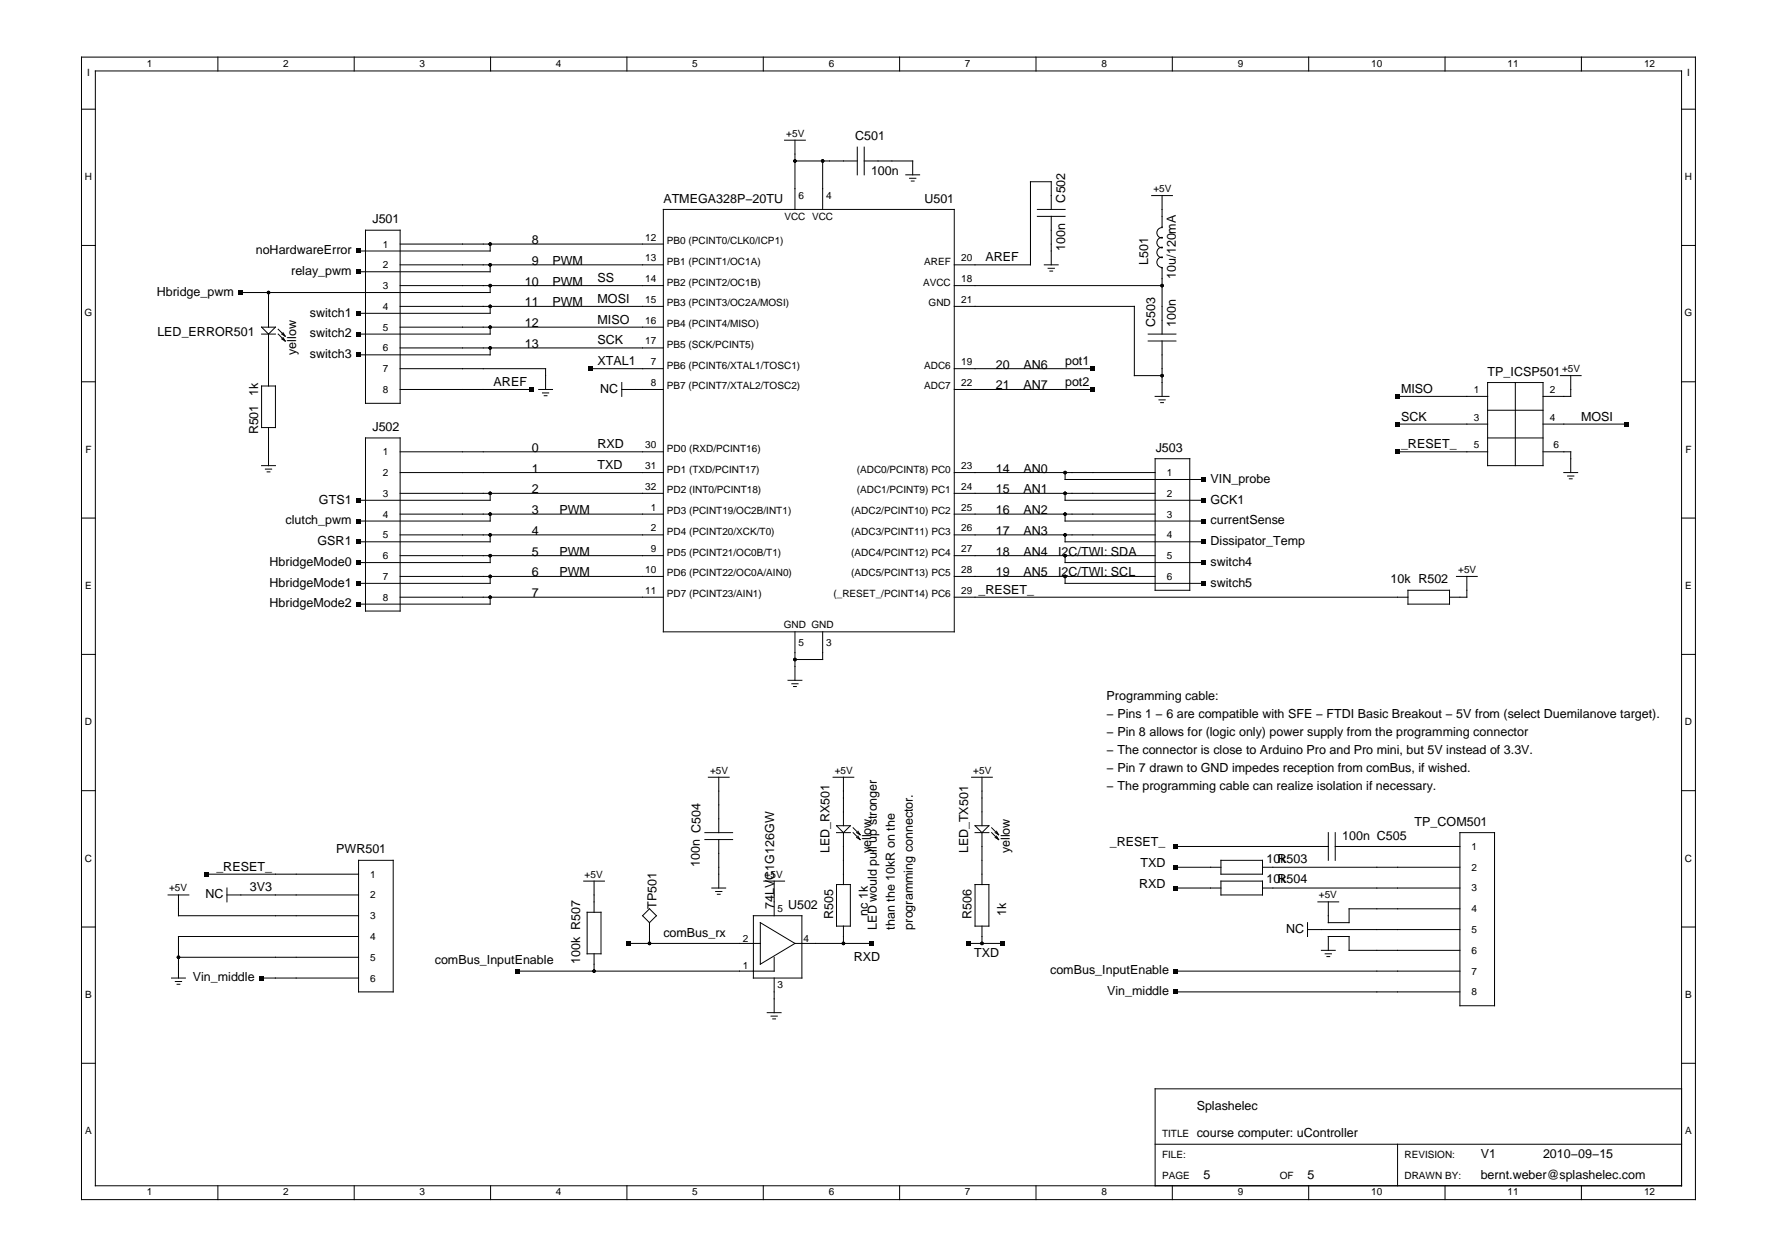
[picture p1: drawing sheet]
<svg xmlns="http://www.w3.org/2000/svg" width="297mm" height="210mm" viewBox="0 0 297 210" stroke-linecap="round" stroke-linejoin="round" font-family="sans-serif">
<g fill="none" stroke="#000" stroke-width=".17">
<path d="M13.6 9.5h269.6v191h-269.6zM13.6 18.2h2.3M15.9 11.9h265v186.3h-265zM36.4 9.5v2.4M59.2 9.5v2.4M82 9.5v2.4M104.7 9.5v2.4M127.5 9.5v2.4M150.3 9.5v2.4M173.1 9.5v2.4M195.9 9.5v2.4M218.6 9.5v2.4"/>
<path d="M241.4 9.5v2.4M264.2 9.5v2.4M280.9 18.2h2.3M61.1 38.5h5.7v28.9h-5.7zM110.8 35h48.6v70.6h-48.6zM131.1 23.4h3.4M132.8 23.4v11.6M132.8 26.9h10.4M137.4 26.9v8.1M143.2 24.6v4.6M144.4 26.9h8.1v2.3M144.4 24.6v4.6"/>
<path d="M151.3 29.2h2.3M152 29.8h1M152.2 30.3h.5M173.3 35h4.6M173.3 36.2h4.6M175.6 35v-4.6h-3.4v13.9h-12.8M175.6 36.2v8.1M192.4 32.7h3.5M194.1 32.7v5.3a.85 .85 0 0 0-.8 .9 .85 .85 0 0 0 .9 .8 .83 .83 0 0 0-.9 .8 .83 .83 0 0 0 .9 .9 .83 .83 0 0 0-.9 .8 .83 .83 0 0 0 .9 .8 .85 .85 0 0 0-.9 .8 .85 .85 0 0 0 .8 .9v11.1M13.6 41h2.3M43.7 54.7h2.3l-1.1 1.1zM43.7 55.8h2.3"/>
<path d="M44.9 48.9v5.8M44.9 55.8v8.7M46.5 55l1.1 1.2M46.5 55.8l1.1 1.2M47.1 55.8l.5 .4M47.1 56.6l.5 .4M47.3 55.6l.3 .6M47.3 56.4l.3 .6M66.8 51.2h44M66.8 44.3h44M66.8 47.7h44M66.8 40.8h44"/>
<path d="M66.8 54.7h44M66.8 58.1h44M81.9 54.7v1.1h-22M81.9 44.3v1.1h-22M81.9 40.8v1.1h-22M81.9 51.2v1.2h-22M81.9 58.1v1.2h-22M81.9 47.7v1.2h-41.7M159.4 51.2h30.1v11.6h4.6M159.4 47.7h34.7M174.5 44.3h2.3M175.1 44.8h1"/>
<path d="M175.4 45.3h.5M191.8 57h4.7M191.8 55.8h4.7M194.1 57v9.2M280.9 41h2.3M13.6 63.8h2.3M43.7 77.8h2.3M43.7 64.5h2.3v7h-2.3zM44.3 78.4h1.1M44.6 78.9h.5M44.9 71.5v6.3M61.1 73.2h5.7v28.9h-5.7z"/>
<path d="M66.8 79h44M66.8 61.6h24.3v3.5M66.8 65.1h22M66.8 75.5h44M90 65.1h2.3M90.6 65.7h1.1M90.9 66.1h.5M98.7 61.6h12.1M103.9 65.1h6.9M103.9 63.9v2.3M159.4 79h33.6M159.4 61.6h23.2"/>
<path d="M159.4 65.1h23.2M177.9 79v1.1h23.2M193 76.7h5.8v21.9h-5.8zM193 66.2h2.3M193.6 66.8h1.1M193.9 67.3h.5M233.5 75.5h15M233.5 66.2h15M233.5 70.9h15M248.5 73.2h9.3M248.5 68.6h9.3M248.5 63.9h9.3v13.9h-9.3z"/>
<path d="M253.2 63.9v13.9M257.8 75.5h4.6v3.5M257.8 70.9h13.9M260.7 62.8h3.4M261.3 79h2.3M261.9 79.6h1M262.4 62.8v3.4h-4.6M280.9 63.8h2.3M13.6 86.6h2.3M66.8 82.4h44M66.8 85.9h44M66.8 89.4h44"/>
<path d="M66.8 92.9h44M66.8 96.3h44M66.8 99.8h44M81.9 99.8v1.2h-22M81.9 85.9v1.2h-22M81.9 82.4v1.2h-22M81.9 89.4v1.1h-22M81.9 92.9v1.1h-22M81.9 96.3v1.2h-22M159.4 82.4h33.6M159.4 85.9h33.6M159.4 89.4h33.6"/>
<path d="M159.4 92.9h33.6M159.4 96.3h33.6M159.4 99.8h75.8M177.9 85.9v1.2h23.2M177.9 89.4v1.1h23.2M177.9 82.4v1.2h23.2M177.9 92.9v1.1h23.2M177.9 96.3v1.2h23.2M235.2 98.6h7v2.4h-7zM243.3 96.3h3.5M245.1 96.3v3.5h-2.9M262.2 80h.4"/>
<path d="M280.9 86.6h2.3M13.6 109.4h2.3M131.6 113.7h2.4M132.3 114.3h1M132.6 114.7h.4M132.8 105.6v8.1M137.4 105.6v4.6h-4.6M280.9 109.4h2.3M13.6 132.1h2.3M117.8 139.2h4.6M118.3 129.9h3.5M120.1 129.9v9.3"/>
<path d="M139.2 129.9h3.4M139.7 139.2h2.4M139.7 138h2.4l-1.2 1.2zM140.9 129.9v8.1M140.9 139.2v8.6M142.5 138.3l1.2 1.2M142.5 139.2l1.2 1.1M143.1 139.2l.6 .3M143.1 140l.6 .3M143.3 138.9l.4 .6M143.3 139.7l.4 .6M162.3 129.9h3.5"/>
<path d="M162.9 139.2h2.3M162.9 138h2.3l-1.1 1.2zM164.1 129.9v8.1M164.1 139.2v8.6M165.7 138.3l1.1 1.2M165.7 139.2l1.1 1.1M166.2 139.2l.6 .3M166.2 140l.6 .3M166.5 138.9l.3 .6M166.5 139.7l.3 .6M221.9 139.2v4.6M223.1 139.2v4.6"/>
<path d="M243.9 139.2h5.8v28.9h-5.8zM280.9 132.1h2.3M13.6 154.9h2.3M28.1 149.6h3.5M29.8 149.6v3.4h30.1M29.8 160h30.1M34.4 146.1h25.5M37.9 149.6h22M37.9 148.4v2.3M59.9 156.5h-30.1v7M59.9 143.8h5.8v22h-5.8zM97.5 147.3h3.5"/>
<path d="M98.1 152.5h2.3v6.9h-2.3zM99.2 147.3v5.2M99.2 159.4v2.9M105 157.7h22M107.3 153l1.2-1.1 1.2 1.1-1.2 1.2zM108.5 154.2v3.5M117.8 140.3h4.6M118.9 148.4h2.3M119.6 149h1M119.8 149.4h.5M120.1 140.3v8.1M125.9 153h8.1v10.5h-8.1z"/>
<path d="M127 154.2l5.8 3.5-5.8 3.4zM127.6 147.3h3.5M129.3 160v2.3h-42.8M129.3 147.3v5.7M132.8 157.7h12.7M139.7 147.8h2.4v7h-2.4zM140.9 154.8v2.9M161.7 157.7h5.8M162.9 147.8h2.3v7h-2.3zM164.1 154.8v2.9M196.5 141.5h25.4M196.5 144.9h7.5"/>
<path d="M196.5 148.4h7.5M204 147.3h6.9v2.3h-6.9zM204 143.8h6.9v2.3h-6.9zM210.9 144.9h33M210.9 148.4h33M218.4 155.4h25.5M218.4 154.2v2.3M220.2 150.7h3.4M220.8 158.8h2.3M221.4 159.4h1M221.7 159.9h.4M221.9 158.8v-2.3h3.5v2.3h18.5"/>
<path d="M221.9 150.7v3.5h3.5v-2.3h18.5M223.1 141.5h20.8M280.9 154.9h2.3M13.6 177.7h2.3M28.7 163.5h2.3M29.3 164h1M29.6 164.5h.4M43.7 163.5h16.2M128.2 169.2h2.3M128.8 169.8h1.1M129.1 170.3h.5M129.3 163.5v5.7"/>
<path d="M196.5 165.8h47.4M196.5 162.3h47.4M280.9 177.7h2.3M36.4 198.2v2.3M59.2 198.2v2.3M82 198.2v2.3M104.7 198.2v2.3M127.5 198.2v2.3M150.3 198.2v2.3M173.1 198.2v2.3M193 191.2h87.9M195.9 198.2v2.3"/>
<path d="M218.6 198.2v2.3M233.5 191.2v7M241.4 198.2v2.3M264.2 198.2v2.3M280.9 182h-87.9v16.2"/>
</g>
<g fill="#000">
<path d="M39.9 48.5h.7v.7h-.7zM59.6 45.1h.6v.7h-.6zM59.6 41.6h.6v.7h-.6zM59.6 52h.6v.7h-.6zM59.6 55.5h.6v.7h-.6zM59.6 59h.6v.7h-.6zM88.5 64.7h.7v.7h-.7zM98.3 61.3h.7v.7h-.7zM182.2 61.3h.7v.7h-.7zM182.2 64.7h.7v.7h-.7zM200.7 79.8h.7v.7h-.7zM233.1 65.9h.7v.7h-.7z"/>
<path d="M233.1 70.5h.7v.7h-.7zM233.1 75.2h.7v.7h-.7zM271.3 70.5h.7v.7h-.7zM59.6 86.7h.6v.7h-.6zM59.6 90.2h.6v.7h-.6zM59.6 83.3h.6v.7h-.6zM59.6 93.7h.6v.7h-.6zM59.6 97.1h.6v.7h-.6zM200.7 86.7h.7v.7h-.7zM200.7 90.2h.7v.7h-.7zM200.7 83.3h.7v.7h-.7zM200.7 93.7h.7v.7h-.7z"/>
<path d="M200.7 97.1h.7v.7h-.7zM59.6 100.6h.6v.7h-.6zM34.1 145.7h.7v.7h-.7zM104.7 157.3h.7v.7h-.7zM145.2 157.3h.7v.7h-.7zM161.4 157.3h.7v.7h-.7zM167.2 157.3h.7v.7h-.7zM196.1 141.1h.7v.7h-.7zM196.1 144.6h.7v.7h-.7zM196.1 148.1h.7v.7h-.7zM43.4 163.1h.6v.7h-.6zM86.2 161.9h.7v.7h-.7z"/>
<path d="M196.1 161.9h.7v.7h-.7zM196.1 165.4h.7v.7h-.7z"/>
<circle cx="132.8" cy="26.9" r=".29"/>
<circle cx="137.4" cy="26.9" r=".29"/>
<circle cx="44.9" cy="48.9" r=".29"/>
<circle cx="81.9" cy="51.2" r=".29"/>
<circle cx="81.9" cy="54.7" r=".29"/>
<circle cx="81.9" cy="40.8" r=".29"/>
<circle cx="81.9" cy="58.1" r=".29"/>
<circle cx="81.9" cy="47.7" r=".29"/>
<circle cx="81.9" cy="44.3" r=".29"/>
<circle cx="194.1" cy="47.7" r=".29"/>
<circle cx="177.9" cy="79" r=".29"/>
<circle cx="194.1" cy="62.8" r=".29"/>
<circle cx="81.9" cy="92.9" r=".29"/>
<circle cx="81.9" cy="96.3" r=".29"/>
<circle cx="81.9" cy="85.9" r=".29"/>
<circle cx="81.9" cy="82.4" r=".29"/>
<circle cx="81.9" cy="89.4" r=".29"/>
<circle cx="81.9" cy="99.8" r=".29"/>
<circle cx="177.9" cy="92.9" r=".29"/>
<circle cx="177.9" cy="96.3" r=".29"/>
<circle cx="177.9" cy="85.9" r=".29"/>
<circle cx="177.9" cy="82.4" r=".29"/>
<circle cx="177.9" cy="89.4" r=".29"/>
<circle cx="132.8" cy="110.2" r=".29"/>
<circle cx="29.8" cy="160" r=".29"/>
<circle cx="108.5" cy="157.7" r=".29"/>
<circle cx="140.9" cy="157.7" r=".29"/>
<circle cx="164.1" cy="157.7" r=".29"/>
<circle cx="99.2" cy="162.3" r=".29"/>
</g>
<g font-size="2.1">
<text x="142.9" y="23.4">C501</text>
<text x="145.5" y="29.2">100n</text>
<text x="110.8" y="33.8">ATMEGA328P−20TU</text>
<text x="154.4" y="33.8">U501</text>
<text x="177.9" y="33.8" transform="rotate(-90 177.9 33.8)">C502</text>
<text x="62.2" y="37.3">J501</text>
<text x="88.8" y="40.8">8</text>
<text x="177.9" y="41.9" transform="rotate(-90 177.9 41.9)">100n</text>
<text x="42.7" y="42.5">noHardwareError</text>
<text x="48.6" y="46">relay_pwm</text>
<text x="87.7" y="47.7">10</text>
<text x="88.8" y="44.3">9</text>
<text x="92.3" y="47.7">PWM</text>
<text x="92.3" y="44.3">PWM</text>
<text x="99.8" y="47.2">SS</text>
<text x="164.6" y="43.7">AREF</text>
<text x="191.8" y="44.3" transform="rotate(-90 191.8 44.3)">L501</text>
<text x="196.5" y="46.6" transform="rotate(-90 196.5 46.6)">10u/120mA</text>
<text x="26.2" y="49.4">Hbridge_pwm</text>
<text x="51.8" y="52.9">switch1</text>
<text x="87.7" y="51.2">11</text>
<text x="92.3" y="51.2">PWM</text>
<text x="99.8" y="50.6">MOSI</text>
<text x="26.3" y="56.2">LED_ERROR501</text>
<text x="49.5" y="59.3" transform="rotate(-90 49.5 59.3)">yellow</text>
<text x="51.8" y="56.4">switch2</text>
<text x="51.8" y="59.9">switch3</text>
<text x="87.7" y="54.7">12</text>
<text x="87.7" y="58.1">13</text>
<text x="99.8" y="57.6">SCK</text>
<text x="99.8" y="54.1">MISO</text>
<text x="193" y="54.7" transform="rotate(-90 193 54.7)">C503</text>
<text x="196.5" y="54.7" transform="rotate(-90 196.5 54.7)">100n</text>
<text x="82.5" y="64.5">AREF</text>
<text x="99.8" y="61">XTAL1</text>
<text x="100.3" y="65.6">NC</text>
<text x="166.4" y="61.6">20</text>
<text x="166.4" y="65.1">21</text>
<text x="171" y="61.6">AN6</text>
<text x="171" y="65.1">AN7</text>
<text x="177.9" y="61">pot1</text>
<text x="177.9" y="64.5">pot2</text>
<text x="234.1" y="65.7">MISO</text>
<text x="248.5" y="62.8">TP_ICSP501</text>
<text x="234.1" y="70.3">SCK</text>
<text x="264.1" y="70.3">MOSI</text>
<text x="43.1" y="72.6" transform="rotate(-90 43.1 72.6)">R501 1k</text>
<text x="62.2" y="72">J502</text>
<text x="88.8" y="75.5">0</text>
<text x="99.8" y="74.9">RXD</text>
<text x="193.1" y="75.5">J503</text>
<text x="234.1" y="74.9">_RESET_</text>
<text x="88.8" y="79">1</text>
<text x="88.8" y="82.4">2</text>
<text x="99.8" y="78.4">TXD</text>
<text x="166.4" y="79">14</text>
<text x="166.4" y="82.4">15</text>
<text x="171" y="79">AN0</text>
<text x="171" y="82.4">AN1</text>
<text x="202.2" y="80.7">VIN_probe</text>
<text x="47.7" y="87.6">clutch_pwm</text>
<text x="53.3" y="84.2">GTS1</text>
<text x="88.8" y="85.9">3</text>
<text x="88.8" y="89.4">4</text>
<text x="93.5" y="85.9">PWM</text>
<text x="166.4" y="85.9">16</text>
<text x="166.4" y="89.4">17</text>
<text x="171" y="85.9">AN2</text>
<text x="171" y="89.4">AN3</text>
<text x="202.2" y="87.6">currentSense</text>
<text x="202.2" y="84.2">GCK1</text>
<text x="45" y="94.6">HbridgeMode0</text>
<text x="53.1" y="91.1">GSR1</text>
<text x="88.8" y="92.9">5</text>
<text x="93.5" y="92.9">PWM</text>
<text x="166.4" y="92.9">18</text>
<text x="171" y="92.9">AN4</text>
<text x="176.8" y="92.9">I2C/TWI: SDA</text>
<text x="202.2" y="91.1">Dissipator_Temp</text>
<text x="202.2" y="94.6">switch4</text>
<text x="45" y="98">HbridgeMode1</text>
<text x="45" y="101.5">HbridgeMode2</text>
<text x="88.8" y="96.3">6</text>
<text x="88.8" y="99.8">7</text>
<text x="93.5" y="96.3">PWM</text>
<text x="163.5" y="99.2">_RESET_</text>
<text x="166.4" y="96.3">19</text>
<text x="171" y="96.3">AN5</text>
<text x="176.8" y="96.3">I2C/TWI: SCL</text>
<text x="202.2" y="98">switch5</text>
<text x="232.3" y="97.5">10k R502</text>
<text x="184.9" y="116.9">Programming cable:</text>
<text x="184.9" y="119.9">− Pins 1 − 6 are compatible with SFE − FTDI Basic Breakout − 5V from (select Duemilanove target).</text>
<text x="184.9" y="122.9">− Pin 8 allows for (logic only) power supply from the programming connector</text>
<text x="184.9" y="126">− The connector is close to Arduino Pro and Pro mini, but 5V instead of 3.3V.</text>
<text x="184.9" y="129">− Pin 7 drawn to GND impedes reception from comBus, if wished.</text>
<text x="184.9" y="132">− The programming cable can realize isolation if necessary.</text>
<text x="236.3" y="138">TP_COM501</text>
<text x="56.2" y="142.6">PWR501</text>
<text x="138.6" y="142.6" transform="rotate(-90 138.6 142.6)">LED_RX501</text>
<text x="145.5" y="142.6" transform="rotate(-90 145.5 142.6)">yellow</text>
<text x="161.7" y="142.6" transform="rotate(-90 161.7 142.6)">LED_TX501</text>
<text x="168.7" y="142.6" transform="rotate(-90 168.7 142.6)">yellow</text>
<text x="185.4" y="141.4">_RESET_</text>
<text x="224.2" y="140.3">100n C505</text>
<text x="36.1" y="145.5">_RESET_</text>
<text x="41.7" y="149">3V3</text>
<text x="116.9" y="144.9" transform="rotate(-90 116.9 144.9)">100n C504</text>
<text x="190.3" y="148.4">RXD</text>
<text x="190.5" y="144.9">TXD</text>
<text x="211.6" y="147.6">10k</text>
<text x="211.6" y="144.2">10k</text>
<text x="213.4" y="147.6">R504</text>
<text x="213.4" y="144.2">R503</text>
<text x="34.3" y="150.1">NC</text>
<text x="109.7" y="151.9" transform="rotate(-90 109.7 151.9)">TP501</text>
<text x="129.3" y="151.9" transform="rotate(-90 129.3 151.9)">74LVC1G126GW</text>
<text x="131.6" y="151.9">U502</text>
<text x="139.2" y="153.6" transform="rotate(-90 139.2 153.6)">R505</text>
<text x="145" y="153" transform="rotate(-90 145 153)">nc 1k</text>
<text x="146.5" y="155.4" transform="rotate(-90 146.5 155.4)">LED would pull up stronger</text>
<text x="149.5" y="155.4" transform="rotate(-90 149.5 155.4)">than the 10kR on the</text>
<text x="152.5" y="155.4" transform="rotate(-90 152.5 155.4)">programming connector.</text>
<text x="162.3" y="153.6" transform="rotate(-90 162.3 153.6)">R506</text>
<text x="168.1" y="153" transform="rotate(-90 168.1 153)">1k</text>
<text x="214.8" y="155.9">NC</text>
<text x="72.6" y="161.1">comBus_InputEnable</text>
<text x="96.9" y="161.1" transform="rotate(-90 96.9 161.1)">100k R507</text>
<text x="110.8" y="156.5">comBus_rx</text>
<text x="142.6" y="160.6">RXD</text>
<text x="162.8" y="159.9">TXD</text>
<text x="32.2" y="164">Vin_middle</text>
<text x="175.4" y="162.8">comBus_InputEnable</text>
<text x="185" y="166.3">Vin_middle</text>
<text x="199.9" y="185.4">Splashelec</text>
<text x="199.9" y="190.1">course computer: uController</text>
<text x="201.1" y="197">5</text>
<text x="218.4" y="197">5</text>
<text x="247.4" y="197">bernt.weber@splashelec.com</text>
<text x="247.4" y="193.5">V1</text>
<text x="257.8" y="193.5">2010−09−15</text>
</g>
<g font-size="1.7">
<text x="24.5" y="11.1">1</text>
<text x="47.3" y="11.1">2</text>
<text x="70.1" y="11.1">3</text>
<text x="92.9" y="11.1">4</text>
<text x="115.7" y="11.1">5</text>
<text x="138.4" y="11.1">6</text>
<text x="161.2" y="11.1">7</text>
<text x="184" y="11.1">8</text>
<text x="206.8" y="11.1">9</text>
<text x="229.1" y="11.1">10</text>
<text x="251.9" y="11.1">11</text>
<text x="274.7" y="11.1">12</text>
<text x="14.5" y="12.7">I</text>
<text x="281.9" y="12.7">I</text>
<text x="131.4" y="22.9">+5V</text>
<text x="14.2" y="30.1">H</text>
<text x="133.4" y="33.3">6</text>
<text x="138" y="33.3">4</text>
<text x="192.7" y="32.1">+5V</text>
<text x="281.5" y="30.1">H</text>
<text x="64" y="41.4">1</text>
<text x="107.8" y="40.2">12</text>
<text x="111.4" y="40.8">PB0 (PCINT0/CLK0/ICP1)</text>
<text x="131" y="36.8">VCC VCC</text>
<text x="64" y="44.8">2</text>
<text x="107.8" y="43.7">13</text>
<text x="107.8" y="47.2">14</text>
<text x="111.4" y="44.3">PB1 (PCINT1/OC1A)</text>
<text x="111.4" y="47.7">PB2 (PCINT2/OC1B)</text>
<text x="154.2" y="47.7">AVCC</text>
<text x="154.4" y="44.3">AREF</text>
<text x="160.6" y="43.7">20</text>
<text x="160.6" y="47.2">18</text>
<text x="14.1" y="52.9">G</text>
<text x="64" y="51.8">4</text>
<text x="64" y="48.3">3</text>
<text x="107.8" y="50.6">15</text>
<text x="111.4" y="51.2">PB3 (PCINT3/OC2A/MOSI)</text>
<text x="155.1" y="51.2">GND</text>
<text x="160.6" y="50.6">21</text>
<text x="281.4" y="52.9">G</text>
<text x="64" y="58.7">6</text>
<text x="64" y="55.3">5</text>
<text x="107.8" y="54.1">16</text>
<text x="107.8" y="57.6">17</text>
<text x="111.4" y="54.7">PB4 (PCINT4/MISO)</text>
<text x="111.4" y="58.1">PB5 (SCK/PCINT5)</text>
<text x="64" y="65.7">8</text>
<text x="64" y="62.2">7</text>
<text x="108.7" y="61">7</text>
<text x="108.7" y="64.5">8</text>
<text x="111.4" y="61.6">PB6 (PCINT6/XTAL1/TOSC1)</text>
<text x="111.4" y="65.1">PB7 (PCINT7/XTAL2/TOSC2)</text>
<text x="154.4" y="61.6">ADC6</text>
<text x="154.4" y="65.1">ADC7</text>
<text x="160.6" y="61">19</text>
<text x="160.6" y="64.5">22</text>
<text x="246.2" y="65.7">1</text>
<text x="258.9" y="65.7">2</text>
<text x="261" y="62.2">+5V</text>
<text x="246.2" y="70.3">3</text>
<text x="258.9" y="70.3">4</text>
<text x="14.3" y="75.6">F</text>
<text x="64" y="76.1">1</text>
<text x="107.8" y="74.9">30</text>
<text x="111.4" y="75.5">PD0 (RXD/PCINT16)</text>
<text x="246.2" y="74.9">5</text>
<text x="259.5" y="74.9">6</text>
<text x="281.6" y="75.6">F</text>
<text x="64" y="79.6">2</text>
<text x="64" y="83">3</text>
<text x="107.8" y="78.4">31</text>
<text x="107.8" y="81.9">32</text>
<text x="111.4" y="79">PD1 (TXD/PCINT17)</text>
<text x="111.4" y="82.4">PD2 (INT0/PCINT18)</text>
<text x="143.1" y="79">(ADC0/PCINT8) PC0</text>
<text x="143.1" y="82.4">(ADC1/PCINT9) PC1</text>
<text x="160.6" y="78.4">23</text>
<text x="160.6" y="81.9">24</text>
<text x="194.9" y="83">2</text>
<text x="194.9" y="79.6">1</text>
<text x="64" y="86.5">4</text>
<text x="64" y="90">5</text>
<text x="108.7" y="85.3">1</text>
<text x="108.7" y="88.8">2</text>
<text x="111.4" y="85.9">PD3 (PCINT19/OC2B/INT1)</text>
<text x="111.4" y="89.4">PD4 (PCINT20/XCK/T0)</text>
<text x="142.2" y="85.9">(ADC2/PCINT10) PC2</text>
<text x="142.2" y="89.4">(ADC3/PCINT11) PC3</text>
<text x="160.6" y="85.3">25</text>
<text x="160.6" y="88.8">26</text>
<text x="194.9" y="90">4</text>
<text x="194.9" y="86.5">3</text>
<text x="64" y="93.4">6</text>
<text x="107.8" y="95.8">10</text>
<text x="108.7" y="92.3">9</text>
<text x="111.4" y="92.9">PD5 (PCINT21/OC0B/T1)</text>
<text x="142.2" y="92.9">(ADC4/PCINT12) PC4</text>
<text x="160.6" y="92.3">27</text>
<text x="160.6" y="95.8">28</text>
<text x="194.9" y="93.4">5</text>
<text x="243.6" y="95.8">+5V</text>
<text x="14.2" y="98.4">E</text>
<text x="64" y="100.4">8</text>
<text x="64" y="96.9">7</text>
<text x="107.8" y="99.2">11</text>
<text x="111.4" y="96.3">PD6 (PCINT22/OC0A/AIN0)</text>
<text x="111.4" y="99.8">PD7 (PCINT23/AIN1)</text>
<text x="139.2" y="99.8">(_RESET_/PCINT14) PC6</text>
<text x="142.2" y="96.3">(ADC5/PCINT13) PC5</text>
<text x="160.6" y="99.2">29</text>
<text x="194.9" y="96.9">6</text>
<text x="281.5" y="98.4">E</text>
<text x="130.9" y="105">GND GND</text>
<text x="133.4" y="107.9">5</text>
<text x="138" y="107.9">3</text>
<text x="14.2" y="121.2">D</text>
<text x="281.5" y="121.2">D</text>
<text x="118.6" y="129.3">+5V</text>
<text x="139.5" y="129.3">+5V</text>
<text x="162.6" y="129.3">+5V</text>
<text x="14.2" y="144">C</text>
<text x="245.9" y="142">1</text>
<text x="281.5" y="144">C</text>
<text x="28.2" y="149">+5V</text>
<text x="61.9" y="146.7">1</text>
<text x="97.7" y="146.7">+5V</text>
<text x="127.8" y="146.7">+5V</text>
<text x="245.9" y="145.5">2</text>
<text x="245.9" y="149">3</text>
<text x="61.9" y="150.1">2</text>
<text x="61.9" y="153.6">3</text>
<text x="129.9" y="152.5">5</text>
<text x="220.3" y="150.1">+5V</text>
<text x="245.9" y="152.5">4</text>
<text x="245.9" y="155.9">5</text>
<text x="61.9" y="157.1">4</text>
<text x="61.9" y="160.6">5</text>
<text x="124.1" y="157.4">2</text>
<text x="134.3" y="157.4">4</text>
<text x="245.9" y="159.4">6</text>
<text x="14.2" y="166.7">B</text>
<text x="61.9" y="164">6</text>
<text x="124.1" y="162">1</text>
<text x="129.9" y="165.2">3</text>
<text x="245.9" y="166.3">8</text>
<text x="245.9" y="162.9">7</text>
<text x="281.5" y="166.7">B</text>
<text x="14.2" y="189.5">A</text>
<text x="194.1" y="190.1">TITLE</text>
<text x="281.5" y="189.5">A</text>
<text x="194.1" y="193.5">FILE:</text>
<text x="194.1" y="197">PAGE</text>
<text x="213.8" y="197">OF</text>
<text x="234.6" y="193.5">REVISION:</text>
<text x="234.6" y="197">DRAWN BY:</text>
<text x="24.5" y="199.7">1</text>
<text x="47.3" y="199.7">2</text>
<text x="70.1" y="199.7">3</text>
<text x="92.9" y="199.7">4</text>
<text x="115.7" y="199.7">5</text>
<text x="138.4" y="199.7">6</text>
<text x="161.2" y="199.7">7</text>
<text x="184" y="199.7">8</text>
<text x="206.8" y="199.7">9</text>
<text x="229.1" y="199.7">10</text>
<text x="251.9" y="199.7">11</text>
<text x="274.7" y="199.7">12</text>
</g>
</svg>
